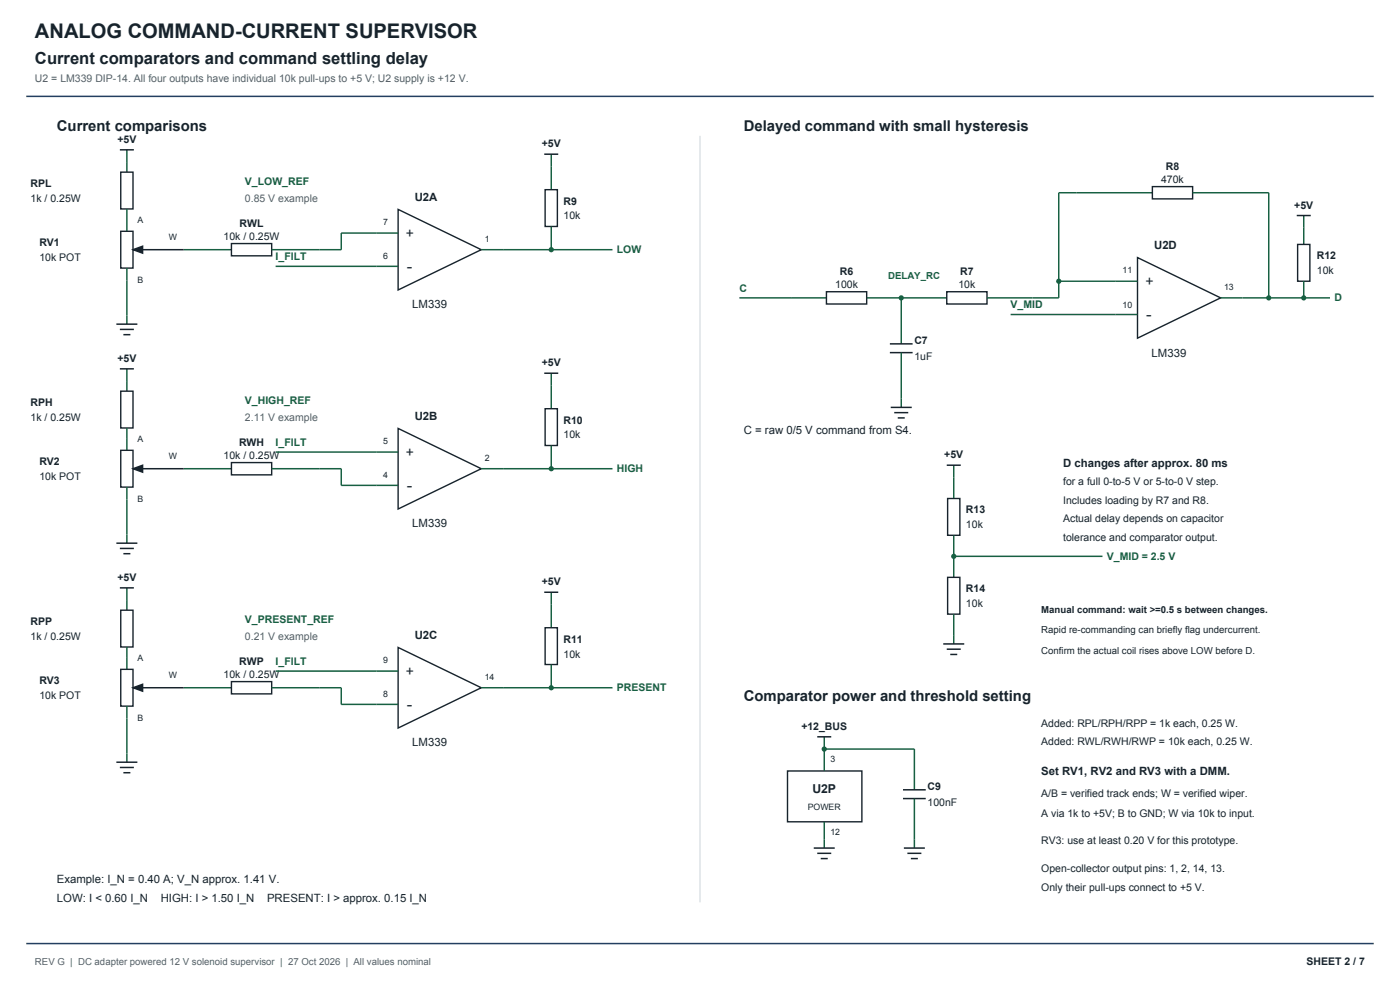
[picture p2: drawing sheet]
<svg xmlns="http://www.w3.org/2000/svg" width="594mm" height="420mm" viewBox="0 0 594 420" stroke-linecap="round" stroke-linejoin="round" font-family="sans-serif">
<path d="M11.1 40.9h571.8M11.1 400.3h571.8" fill="none" stroke="#233f60" stroke-width=".63" stroke-linecap="butt"/>
<path d="M53.8 63.6v9.4" fill="none" stroke="#176042" stroke-width=".63" stroke-linecap="butt"/>
<path d="M50.9 63.6h5.9" fill="none" stroke="#17232c" stroke-width=".63" stroke-linecap="butt"/>
<path d="M51.2 73h5.2v15.6h-5.2z" fill-rule="evenodd" fill="#fff" stroke="#17232c" stroke-width=".59"/>
<path d="M53.8 88.6v9.5" fill="none" stroke="#176042" stroke-width=".63" stroke-linecap="butt"/>
<path d="M51.2 98.1h5.2v15.6h-5.2z" fill-rule="evenodd" fill="#fff" stroke="#17232c" stroke-width=".59"/>
<path d="M53.8 113.7v23.8M78 105.9h20.2" fill="none" stroke="#176042" stroke-width=".63" stroke-linecap="butt"/>
<path d="M56.4 105.9h21.6M49.4 137.5h8.9M50.9 139.8h5.9M52.3 142h3" fill="none" stroke="#17232c" stroke-width=".63" stroke-linecap="butt"/>
<path d="M56.4 105.9l4.1-1.5v3z" fill="#17232c" stroke="#17232c" stroke-width=".59"/>
<path d="M98.2 103.3h17.1v5.2h-17.1z" fill-rule="evenodd" fill="#fff" stroke="#17232c" stroke-width=".59"/>
<path d="M115.3 105.9h20.2" fill="none" stroke="#176042" stroke-width=".63" stroke-linecap="butt"/>
<path d="M168.9 88.8l35.3 17.1-35.3 17.1z" fill="#fff" stroke="#17232c" stroke-width=".59"/>
<path d="M233.9 70.6v9.9M168.9 98.9h-24.1v7h-9.3M116.9 113h52M204.2 105.9h9.3" fill="none" stroke="#176042" stroke-width=".63" stroke-linecap="butt"/>
<path d="M231.3 80.5h5.2v15.6h-5.2z" fill-rule="evenodd" fill="#fff" stroke="#17232c" stroke-width=".59"/>
<path d="M233.9 65.4v5.2M233.9 96.1v9.8" fill="none" stroke="#176042" stroke-width=".63" stroke-linecap="butt"/>
<path d="M230.9 65.4h6" fill="none" stroke="#17232c" stroke-width=".63" stroke-linecap="butt"/>
<circle cx="233.9" cy="105.9" r="1.11" fill="#176042"/>
<path d="M213.5 105.9h46.4M53.8 156.5v9.5" fill="none" stroke="#176042" stroke-width=".63" stroke-linecap="butt"/>
<path d="M50.9 156.5h5.9" fill="none" stroke="#17232c" stroke-width=".63" stroke-linecap="butt"/>
<path d="M51.2 166h5.2v15.6h-5.2z" fill-rule="evenodd" fill="#fff" stroke="#17232c" stroke-width=".59"/>
<path d="M53.8 181.6v9.4" fill="none" stroke="#176042" stroke-width=".63" stroke-linecap="butt"/>
<path d="M51.2 191h5.2v15.7h-5.2z" fill-rule="evenodd" fill="#fff" stroke="#17232c" stroke-width=".59"/>
<path d="M78 198.8h20.2M53.8 206.7v23.7" fill="none" stroke="#176042" stroke-width=".63" stroke-linecap="butt"/>
<path d="M56.4 198.8h21.6M49.4 230.4h8.9M50.9 232.7h5.9M52.3 234.9h3" fill="none" stroke="#17232c" stroke-width=".63" stroke-linecap="butt"/>
<path d="M56.4 198.8l4.1-1.4v2.9z" fill="#17232c" stroke="#17232c" stroke-width=".59"/>
<path d="M98.2 196.2h17.1v5.3h-17.1z" fill-rule="evenodd" fill="#fff" stroke="#17232c" stroke-width=".59"/>
<path d="M115.3 198.8h20.2" fill="none" stroke="#176042" stroke-width=".63" stroke-linecap="butt"/>
<path d="M168.9 181.8l35.3 17-35.3 17.1z" fill="#fff" stroke="#17232c" stroke-width=".59"/>
<path d="M233.9 163.5v9.9M116.9 191.8h52M135.5 198.8h9.3v7.1h24.1M204.2 198.8h9.3" fill="none" stroke="#176042" stroke-width=".63" stroke-linecap="butt"/>
<path d="M231.3 173.4h5.2v15.6h-5.2z" fill-rule="evenodd" fill="#fff" stroke="#17232c" stroke-width=".59"/>
<path d="M233.9 158.3v5.2M233.9 189v9.8" fill="none" stroke="#176042" stroke-width=".63" stroke-linecap="butt"/>
<path d="M230.9 158.3h6" fill="none" stroke="#17232c" stroke-width=".63" stroke-linecap="butt"/>
<circle cx="233.9" cy="198.8" r="1.11" fill="#176042"/>
<path d="M213.5 198.8h46.4M53.8 249.4v9.5" fill="none" stroke="#176042" stroke-width=".63" stroke-linecap="butt"/>
<path d="M50.9 249.4h5.9" fill="none" stroke="#17232c" stroke-width=".63" stroke-linecap="butt"/>
<path d="M51.2 258.9h5.2v15.6h-5.2z" fill-rule="evenodd" fill="#fff" stroke="#17232c" stroke-width=".59"/>
<path d="M53.8 274.5v9.5" fill="none" stroke="#176042" stroke-width=".63" stroke-linecap="butt"/>
<path d="M51.2 284h5.2v15.6h-5.2z" fill-rule="evenodd" fill="#fff" stroke="#17232c" stroke-width=".59"/>
<path d="M53.8 299.6v23.8M78 291.8h20.2" fill="none" stroke="#176042" stroke-width=".63" stroke-linecap="butt"/>
<path d="M56.4 291.8h21.6M49.4 323.4h8.9M50.9 325.6h5.9M52.3 327.8h3" fill="none" stroke="#17232c" stroke-width=".63" stroke-linecap="butt"/>
<path d="M56.4 291.8l4.1-1.5v3z" fill="#17232c" stroke="#17232c" stroke-width=".59"/>
<path d="M98.2 289.2h17.1v5.2h-17.1z" fill-rule="evenodd" fill="#fff" stroke="#17232c" stroke-width=".59"/>
<path d="M115.3 291.8h20.2" fill="none" stroke="#176042" stroke-width=".63" stroke-linecap="butt"/>
<path d="M168.9 274.7l35.3 17.1-35.3 17.1z" fill="#fff" stroke="#17232c" stroke-width=".59"/>
<path d="M233.9 256.5v9.8M116.9 284.7h52M135.5 291.8h9.3v7h24.1M204.2 291.8h9.3" fill="none" stroke="#176042" stroke-width=".63" stroke-linecap="butt"/>
<path d="M231.3 266.3h5.2v15.6h-5.2z" fill-rule="evenodd" fill="#fff" stroke="#17232c" stroke-width=".59"/>
<path d="M233.9 251.3v5.2M233.9 281.9v9.9" fill="none" stroke="#176042" stroke-width=".63" stroke-linecap="butt"/>
<path d="M230.9 251.3h6" fill="none" stroke="#17232c" stroke-width=".63" stroke-linecap="butt"/>
<circle cx="233.9" cy="291.8" r="1.11" fill="#176042"/>
<path d="M313.7 126.4h36.9M213.5 291.8h46.4" fill="none" stroke="#176042" stroke-width=".63" stroke-linecap="butt"/>
<path d="M297 57.6v325.2" fill="none" stroke="#ccd4da" stroke-width=".42"/>
<path d="M350.6 123.8h17.1v5.2h-17.1z" fill-rule="evenodd" fill="#fff" stroke="#17232c" stroke-width=".59"/>
<path d="M367.7 126.4h14.7" fill="none" stroke="#176042" stroke-width=".63" stroke-linecap="butt"/>
<circle cx="382.4" cy="126.4" r="1.11" fill="#176042"/>
<path d="M401.7 126.4h-19.3v19.5M382.4 149.6v23.2" fill="none" stroke="#176042" stroke-width=".63" stroke-linecap="butt"/>
<path d="M377.6 145.9h9.6M377.6 149.6h9.6M377.9 172.8h8.9M379.4 175.1h6M380.9 177.3h3" fill="none" stroke="#17232c" stroke-width=".63" stroke-linecap="butt"/>
<path d="M401.7 123.8h17.1v5.2h-17.1z" fill-rule="evenodd" fill="#fff" stroke="#17232c" stroke-width=".59"/>
<path d="M473.3 119.3h-24.1v7.1h-30.4" fill="none" stroke="#176042" stroke-width=".63" stroke-linecap="butt"/>
<path d="M482.6 109.3l35.3 17.1-35.3 17.1z" fill="#fff" stroke="#17232c" stroke-width=".59"/>
<path d="M473.3 119.3h9.3M473.3 133.4h9.3M517.9 126.4h9.3" fill="none" stroke="#176042" stroke-width=".63" stroke-linecap="butt"/>
<circle cx="449.2" cy="119.3" r="1.11" fill="#176042"/>
<path d="M488.9 81.8h-39.7v37.5" fill="none" stroke="#176042" stroke-width=".63" stroke-linecap="butt"/>
<path d="M488.9 79.2h17.1v5.2h-17.1z" fill-rule="evenodd" fill="#fff" stroke="#17232c" stroke-width=".59"/>
<path d="M506 81.8h32.3v44.6" fill="none" stroke="#176042" stroke-width=".63" stroke-linecap="butt"/>
<circle cx="538.3" cy="126.4" r="1.11" fill="#176042"/>
<path d="M553.2 96.6v7.1" fill="none" stroke="#176042" stroke-width=".63" stroke-linecap="butt"/>
<path d="M550.6 103.7h5.2v15.6h-5.2z" fill-rule="evenodd" fill="#fff" stroke="#17232c" stroke-width=".59"/>
<path d="M553.2 91.4v5.2M553.2 119.3v7.1" fill="none" stroke="#176042" stroke-width=".63" stroke-linecap="butt"/>
<path d="M550.2 91.4h5.9" fill="none" stroke="#17232c" stroke-width=".63" stroke-linecap="butt"/>
<circle cx="553.2" cy="126.4" r="1.11" fill="#176042"/>
<path d="M428.8 133.4h44.5M527.2 126.4h37.1M404.7 197.4v14.1" fill="none" stroke="#176042" stroke-width=".63" stroke-linecap="butt"/>
<path d="M401.7 197.4h5.9" fill="none" stroke="#17232c" stroke-width=".63" stroke-linecap="butt"/>
<path d="M402.1 211.5h5.2v15.6h-5.2z" fill-rule="evenodd" fill="#fff" stroke="#17232c" stroke-width=".59"/>
<path d="M404.7 227.1v17.8" fill="none" stroke="#176042" stroke-width=".63" stroke-linecap="butt"/>
<path d="M402.1 244.9h5.2v15.6h-5.2z" fill-rule="evenodd" fill="#fff" stroke="#17232c" stroke-width=".59"/>
<path d="M404.7 260.5v12.7" fill="none" stroke="#176042" stroke-width=".63" stroke-linecap="butt"/>
<path d="M400.2 273.2h8.9M401.7 275.4h5.9M403.2 277.6h2.9" fill="none" stroke="#17232c" stroke-width=".63" stroke-linecap="butt"/>
<circle cx="404.7" cy="236" r="1.11" fill="#176042"/>
<path d="M404.7 236h63.1" fill="none" stroke="#176042" stroke-width=".63" stroke-linecap="butt"/>
<path d="M334.1 327.1h31.6v21.5h-31.6z" fill-rule="evenodd" fill="#fff" stroke="#17232c" stroke-width=".59"/>
<path d="M349.7 312.6v14.5M349.7 317.8h38.3M349.7 348.6v11.2" fill="none" stroke="#176042" stroke-width=".63" stroke-linecap="butt"/>
<path d="M346.7 312.6h6M345.3 359.8h8.9M346.7 362h6M348.2 364.2h3" fill="none" stroke="#17232c" stroke-width=".63" stroke-linecap="butt"/>
<circle cx="349.7" cy="317.8" r="1.11" fill="#176042"/>
<path d="M388 317.8v17.3M388 338.8v21" fill="none" stroke="#176042" stroke-width=".63" stroke-linecap="butt"/>
<path d="M383.1 335.1h9.7M383.1 338.8h9.7M383.5 359.8h8.9M385 362h5.9M386.5 364.2h2.9" fill="none" stroke="#17232c" stroke-width=".63" stroke-linecap="butt"/>
<text font-size="8.5" fill="#17232c" x="14.8" y="16">ANALOG COMMAND-CURRENT SUPERVISOR</text>
<g font-size="7.1" fill="#17232c">
<text x="14.8" y="27.1">Current comparators and command settling delay</text>
<text x="172.6" y="115.2">-</text>
<text x="486.3" y="135.7">-</text>
<text x="172.6" y="208.1">-</text>
<text x="172.6" y="301.1">-</text>
</g>
<g font-size="6.3" fill="#17232c">
<text x="24.1" y="55.8">Current comparisons</text>
<text x="315.6" y="55.8">Delayed command with small hysteresis</text>
<text x="315.6" y="297.3">Comparator power and threshold setting</text>
</g>
<g font-size="5.9" fill="#17232c">
<text x="172.3" y="101.1">+</text>
<text x="486" y="121.5">+</text>
<text x="172.3" y="194">+</text>
<text x="172.3" y="286.9">+</text>
</g>
<text font-size="5.2" fill="#17232c" x="344.7" y="336.4">U2P</text>
<g font-size="4.8" fill="#17232c">
<text x="176" y="85.1">U2A</text>
<text x="489.7" y="105.6">U2D</text>
<text x="174.9" y="130.8">LM339</text>
<text x="488.6" y="151.3">LM339</text>
<text x="176" y="178">U2B</text>
<text x="315.6" y="184">C = raw 0/5 V command from S4.</text>
<text x="451.1" y="198.1">D changes after approx. 80 ms</text>
<text x="174.9" y="223.8">LM339</text>
<text x="176" y="271">U2C</text>
<text x="174.9" y="316.7">LM339</text>
<text x="441.8" y="328.9">Set RV1, RV2 and RV3 with a DMM.</text>
<text x="24.1" y="374.7">Example: I_N = 0.40 A; V_N approx. 1.41 V.</text>
<text x="24.1" y="382.8">LOW: I &lt; 0.60 I_N</text>
<text x="68.2" y="382.8">HIGH: I &gt; 1.50 I_N</text>
<text x="113.3" y="382.8">PRESENT: I &gt; approx. 0.15 I_N</text>
</g>
<g font-size="4.5" fill="#50616d">
<text x="14.8" y="34.9">U2 = LM339 DIP-14. All four outputs have individual 10k pull-ups to +5 V; U2 supply is +12 V.</text>
<text x="103.9" y="85.9">0.85 V example</text>
<text x="103.9" y="178.8">2.11 V example</text>
<text x="103.9" y="271.7">0.21 V example</text>
</g>
<g font-size="4.5" fill="#17232c">
<text x="49.8" y="60.6">+5V</text>
<text x="229.9" y="62.4">+5V</text>
<text x="492.6" y="77.7">470k</text>
<text x="494.6" y="72.1">R8</text>
<text x="13" y="79.4">RPL</text>
<text x="13" y="85.7">1k / 0.25W</text>
<text x="239.1" y="86.8">R9</text>
<text x="549.1" y="88.5">+5V</text>
<text x="239.1" y="93.1">10k</text>
<text x="94.8" y="101.8">10k / 0.25W</text>
<text x="101.7" y="96.3">RWL</text>
<text x="16.7" y="104.4">RV1</text>
<text x="16.7" y="110.8">10k POT</text>
<text x="558.7" y="110">R12</text>
<text x="356.3" y="116.7">R6</text>
<text x="407.4" y="116.7">R7</text>
<text x="558.7" y="116.3">10k</text>
<text x="354.4" y="122.3">100k</text>
<text x="406.6" y="122.3">10k</text>
<text x="388" y="145.9">C7</text>
<text x="49.8" y="153.5">+5V</text>
<text x="229.9" y="155.4">+5V</text>
<text x="388" y="152.6">1uF</text>
<text x="13" y="172.3">RPH</text>
<text x="13" y="178.6">1k / 0.25W</text>
<text x="239.1" y="179.7">R10</text>
<text x="101.4" y="189.2">RWH</text>
<text x="239.1" y="186">10k</text>
<text x="16.7" y="197.4">RV2</text>
<text x="94.8" y="194.8">10k / 0.25W</text>
<text x="400.6" y="194.4">+5V</text>
<text x="16.7" y="203.7">10k POT</text>
<text x="451.1" y="205.9">for a full 0-to-5 V or 5-to-0 V step.</text>
<text x="451.1" y="213.7">Includes loading by R7 and R8.</text>
<text x="409.9" y="217.8">R13</text>
<text x="451.1" y="221.5">Actual delay depends on capacitor</text>
<text x="409.9" y="224.1">10k</text>
<text x="451.1" y="229.3">tolerance and comparator output.</text>
<text x="49.8" y="246.4">+5V</text>
<text x="229.9" y="248.3">+5V</text>
<text x="409.9" y="251.3">R14</text>
<text x="409.9" y="257.6">10k</text>
<text x="13" y="265.2">RPP</text>
<text x="13" y="271.5">1k / 0.25W</text>
<text x="239.1" y="272.6">R11</text>
<text x="239.1" y="278.9">10k</text>
<text x="94.8" y="287.7">10k / 0.25W</text>
<text x="101.5" y="282.1">RWP</text>
<text x="16.7" y="290.3">RV3</text>
<text x="16.7" y="296.6">10k POT</text>
<text x="340" y="309.6">+12_BUS</text>
<text x="441.8" y="308.5">Added: RPL/RPH/RPP = 1k each, 0.25 W.</text>
<text x="441.8" y="315.9">Added: RWL/RWH/RWP = 10k each, 0.25 W.</text>
<text x="393.5" y="335.1">C9</text>
<text x="393.5" y="341.8">100nF</text>
<text x="441.8" y="338.2">A/B = verified track ends; W = verified wiper.</text>
<text x="441.8" y="346.4">A via 1k to +5V; B to GND; W via 10k to input.</text>
<text x="441.8" y="357.9">RV3: use at least 0.20 V for this prototype.</text>
<text x="441.8" y="369.8">Open-collector output pins: 1, 2, 14, 13.</text>
<text x="441.8" y="378">Only their pull-ups connect to +5 V.</text>
<text x="554.4" y="409.2">SHEET 2 / 7</text>
</g>
<g font-size="4.5" fill="#176042">
<text x="103.9" y="78.4">V_LOW_REF</text>
<text x="261.7" y="107.4">LOW</text>
<text x="116.9" y="110.4">I_FILT</text>
<text x="313.7" y="123.8">C</text>
<text x="428.8" y="130.8">V_MID</text>
<text x="566.2" y="127.9">D</text>
<text x="103.9" y="171.3">V_HIGH_REF</text>
<text x="116.9" y="189.2">I_FILT</text>
<text x="261.7" y="200.3">HIGH</text>
<text x="469.6" y="237.5">V_MID = 2.5 V</text>
<text x="103.9" y="264.3">V_PRESENT_REF</text>
<text x="116.9" y="282.1">I_FILT</text>
<text x="261.7" y="293.3">PRESENT</text>
</g>
<text font-size="4.1" fill="#176042" x="376.8" y="118.6">DELAY_RC</text>
<g font-size="4.1" fill="#17232c">
<text x="441.8" y="260.2">Manual command: wait &gt;=0.5 s between changes.</text>
<text x="441.8" y="268.7">Rapid re-commanding can briefly flag undercurrent.</text>
<text x="441.8" y="277.3">Confirm the actual coil rises above LOW before D.</text>
</g>
<text font-size="4.1" fill="#50616d" x="14.8" y="409.2">REV G | DC adapter powered 12 V solenoid supervisor | 27 Oct 2026 | All values nominal</text>
<g font-size="3.7" fill="#17232c">
<text x="58.3" y="94.8">A</text>
<text x="162.6" y="95.5">7</text>
<text x="71.7" y="101.8">W</text>
<text x="205.7" y="102.6">1</text>
<text x="162.6" y="110">6</text>
<text x="476.3" y="116">11</text>
<text x="58.3" y="120.1">B</text>
<text x="519.4" y="123">13</text>
<text x="476.3" y="130.5">10</text>
<text x="58.3" y="187.7">A</text>
<text x="162.6" y="188.4">5</text>
<text x="71.7" y="194.8">W</text>
<text x="205.7" y="195.5">2</text>
<text x="162.6" y="202.9">4</text>
<text x="58.3" y="213">B</text>
<text x="58.3" y="280.6">A</text>
<text x="162.6" y="281.4">9</text>
<text x="71.7" y="287.7">W</text>
<text x="205.7" y="288.4">14</text>
<text x="162.6" y="295.9">8</text>
<text x="58.3" y="305.9">B</text>
<text x="352.3" y="323.4">3</text>
<text x="342.7" y="343.8">POWER</text>
<text x="352.3" y="354.2">12</text>
</g>
</svg>
